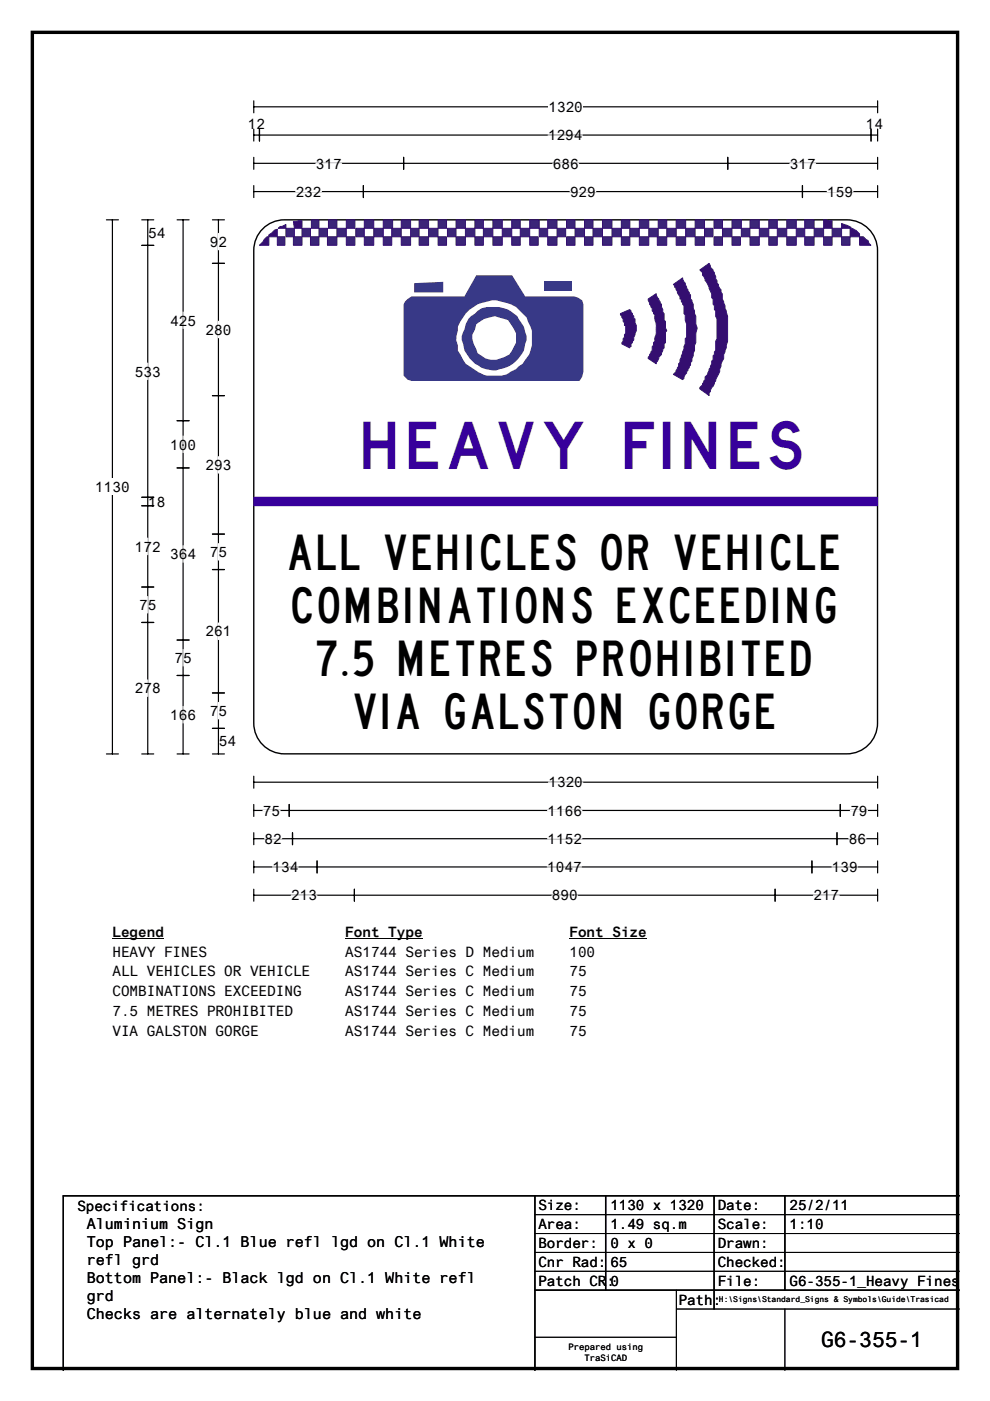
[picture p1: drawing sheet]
<svg xmlns="http://www.w3.org/2000/svg" width="210mm" height="297mm" viewBox="0 0 210 297" stroke-linecap="round" stroke-linejoin="round" font-family="sans-serif">
<path d="M6.9 6.9h196.1v283.3h-196.1z" fill="none" stroke="#000" stroke-width=".72"/>
<path d="M53.8 22.6h132.3M53.8 21.4v2.5M186.1 21.4v2.5" fill="none" stroke="#000" stroke-width=".25"/>
<path d="M116.3 20.9h7.3v3.5h-7.3z" fill="#fff"/>
<g fill="none" stroke="#000" stroke-width=".25">
<path d="M53.8 28.6h132.3M53.8 27.4v2.5M53.8 33.4v2.5M53.8 39.3v2.6M53.8 34.6h132.3M55 27.4v2.5M77 39.3v2.6M85.6 33.4v2.5M154.3 33.4v2.5M170.1 39.3v2.6M184.7 27.4v2.5M186.1 27.4v2.5"/>
<path d="M186.1 33.4v2.5M186.1 39.3v2.6M22.6 46.6h2.5M23.8 46.6v113.3M53.8 40.6h132.3M22.6 159.9h2.5M53.8 164.6v2.5M53.8 170.6v2.5M53.8 176.6v2.5M53.8 165.8h132.3M53.8 171.8h132.3M53.8 177.8h132.3"/>
<path d="M61.3 170.6v2.5M62 176.6v2.5M177.5 176.6v2.5M178.2 170.6v2.5M186.1 164.6v2.5M186.1 170.6v2.5M186.1 176.6v2.5M53.8 182.5v2.6M53.8 188.5v2.6M53.8 183.8h132.3M53.8 189.8h132.3M67.2 182.5v2.6"/>
<path d="M75.1 188.5v2.6M164.3 188.5v2.6M172.1 182.5v2.6M186.1 182.5v2.6M186.1 188.5v2.6"/>
</g>
<g fill="none" stroke="#fff" stroke-width=".25">
<path d="M67 34.6h5.4M116.2 28.6h7.3M117.2 34.6h5.5M167.5 34.6h5.4M62.7 40.6h5.5M120.9 40.6h5.4M175.4 40.6h5.4M55.8 171.8h3.6M56.1 177.8h3.6M116.1 171.8h7.3M116.1 177.8h7.3M116.3 165.8h7.3"/>
<path d="M180 177.8h3.6M180.3 171.8h3.6M57.8 183.8h5.4M61.7 189.8h5.5M116 183.8h7.3M117 189.8h5.5M172.5 189.8h5.4M176.4 183.8h5.4"/>
</g>
<path d="M20.2 101.5h7.3v3.5h-7.3z" fill="#fff"/>
<g fill="none" stroke="#000" stroke-width=".25">
<path d="M30.1 46.6h2.5M30.1 52h2.5M31.3 46.6v113.3M37.5 46.6h2.6M38.8 46.6v113.3M45 46.6h2.6M45 55.8h2.6M46.3 46.6v113.3M37.5 89.2h2.6M37.5 99.2h2.6M45 83.9h2.6M30.1 105.4h2.5"/>
<path d="M30.1 107.2h2.5M45 113.2h2.6M30.1 124.5h2.5M30.1 132h2.5M37.5 135.7h2.6M45 120.8h2.6M30.1 159.9h2.5M37.5 159.9h2.6M37.5 143.2h2.6M45 159.9h2.6M45 146.9h2.6M45 154.4h2.6"/>
</g>
<g fill="none" stroke="#fff" stroke-width=".25">
<path d="M46.3 49.5v3.5M31.3 77v3.5M38.8 66.2v3.4M46.3 68.1v3.5M38.8 92.5v3.4M46.3 96.8v3.5M31.3 114.1v3.5M38.8 115.7v3.5M46.3 115.3v3.4M31.3 126.5v3.5M38.8 137.7v3.5M46.3 132.1v3.5"/>
<path d="M31.3 144.2v3.5M38.8 149.8v3.5M46.3 148.9v3.5"/>
</g>
<path d="M23.8 195.8h11v3.5h-11z" fill="#fff"/>
<path d="M23.8 199h11" fill="none" stroke="#000" stroke-width=".21"/>
<path d="M73.2 195.8h16.4v3.5h-16.4z" fill="#fff"/>
<path d="M73.2 199h16.4" fill="none" stroke="#000" stroke-width=".21"/>
<path d="M120.7 195.8h16.4v3.5h-16.4z" fill="#fff"/>
<path d="M120.7 199h16.4" fill="none" stroke="#000" stroke-width=".21"/>
<g fill="#fff">
<path d="M23.8 200h20.1v3.5h-20.1z"/>
<path d="M73.2 200h40v3.5h-40z"/>
<path d="M120.7 200h5.5v3.5h-5.5z"/>
<path d="M23.8 204.2h41.9v3.5h-41.9z"/>
<path d="M73.2 204.2h40v3.5h-40z"/>
<path d="M120.7 204.2h3.7v3.5h-3.7z"/>
<path d="M23.8 208.4h40.1v3.5h-40.1z"/>
<path d="M73.2 208.4h40v3.5h-40z"/>
<path d="M120.7 208.4h3.7v3.5h-3.7z"/>
<path d="M23.8 212.6h38.3v3.4h-38.3z"/>
<path d="M73.2 212.6h40v3.4h-40z"/>
<path d="M120.7 212.6h3.7v3.4h-3.7z"/>
<path d="M23.8 216.7h31v3.5h-31z"/>
<path d="M73.2 216.7h40v3.5h-40z"/>
<path d="M120.7 216.7h3.7v3.5h-3.7z"/>
</g>
<path d="M56 48.2a6.5 6.5 0 0 1 4.3-1.6h119.2a6.5 6.5 0 0 1 6.6 6.5v100.2a6.5 6.5 0 0 1-6.6 6.5h-119.2a6.5 6.5 0 0 1-6.5-6.5v-100.2a6.5 6.5 0 0 1 2.2-4.9z" fill-rule="evenodd" fill="#fff" stroke="#fff" stroke-width=".21"/>
<path d="M56 48.2a6.5 6.5 0 0 1 4.3-1.6h119.2a6.5 6.5 0 0 1 6.6 6.5v100.2a6.5 6.5 0 0 1-6.6 6.5h-119.2a6.5 6.5 0 0 1-6.5-6.5v-100.2a6.5 6.5 0 0 1 2.2-4.9z" fill="none" stroke="#000" stroke-width=".3"/>
<path d="M98.7 63.7l.9-.6a7.4 7.4 0 0 1 8.7-1.4l1.1 .6 .6 .8 .8 .6 .9 .8 1.1 2.8v3.4l-.6 1.7-1.4 1.9-.8 .6a5.2 5.2 0 0 1-3.7 2h-3.1l-1.9-.6-.9-.9-.8-.2a12.5 12.5 0 0 1-2.5-3.7v-.8l-.3-1.1v-.6l.3 1.7-.3-1.1v-1.2l.3-.8v-1.1z" fill-rule="evenodd" fill="#ce6c1b"/>
<path d="M99.9 64.2l1.4-1.1 1.9-.8a7.5 7.5 0 0 1 6.5 1.9l1.4 2.3 .6 2.2v.9l-.3 .8a7.1 7.1 0 0 1-2.3 3.6l-.8 .9-3.1 .8h-.8l-1.4-.3-1.7-.5-1.7-1.4-1.1-2-.3-1.1a2.8 2.8 0 0 1 0-2.5l.5-2z" fill-rule="evenodd" fill="#fff"/>
<path d="M101 66.2a4.9 4.9 0 0 1 7.3-.3 3.9 3.9 0 0 1 .5 5.1l-.2 .8-.6 .6-2 1.1h-1.9l-2-.6-.8-.8-.3-.9a3.5 3.5 0 0 1-.3-4.2z" fill-rule="evenodd" fill="#ce6c1b"/>
<path d="M86.4 63.4l.8-.6h11.3l2.5-4.4h7.6l2.8 4.4h10.4l.8 .3 .8 .6 .3 .8v14.3l-.3 1.1-.5 .9h-35.7l-.8-.3-.8-.8v-15.2z" fill-rule="evenodd" fill="#383987"/>
<path d="M99.6 65.6a9.3 9.3 0 0 1 5.6-1.9 14.2 14.2 0 0 1 4.2 1.4 8.3 8.3 0 0 1 2.8 10.1l-1.4 1.9-1.4 1.2-2 1.1-1.1 .3h-3.1l-1.4-.6-1.8-1.2a4 4 0 0 1-2.4-2.7l-.5-.9v-1.1l-.3-1.1v-.3l.3 1.4-.3-1.1 .3-2.8a12.5 12.5 0 0 1 2.5-3.7z" fill-rule="evenodd" fill="#fff"/>
<path d="M99.9 67l1.4-1.1a6.5 6.5 0 0 1 6.4-.3l2 1.4 1.4 2.3 .6 1.9v.9l-.3 .8a6.1 6.1 0 0 1-2.4 4 8.2 8.2 0 0 1-4.6 1.6 7.7 7.7 0 0 1-5.9-4.2l-.3-1.4a2.98 2.98 0 0 1 .3-3.1l.2-1.1 .6-1.1z" fill-rule="evenodd" fill="#383987"/>
<path d="M101 68.7a6.5 6.5 0 0 1 3.9-1.7l2.8 .9 .6 .8a4.1 4.1 0 0 1 .3 5.6l-.6 .9a7.6 7.6 0 0 1-3.9 1.1l-1.1-.3-1.7-1.1-.3-.9a3.5 3.5 0 0 1-.3-4.2z" fill-rule="evenodd" fill="#fff"/>
<path d="M87.8 60l6.2-.2v2.2h-6.2z" fill-rule="evenodd" fill="#383987"/>
<path d="M115.3 59.8h5.9v1.9h-5.9z" fill="#383987"/>
<g fill="#340e70" stroke="#340e70" stroke-width=".21">
<path d="M131.6 66.5l1.9-.9 .9 1.4v.6h.2v.8l.3 .6v1.1l-.5 1.4v.6l-.6 .8v.6h-.3v.3l-1.7-.9v-.3l.3-.2v-.6l.3-.3v-.5l.3-.3v-1.7h-.3v-.6l-.3-.2v-.6l-.5-.8z" fill-rule="evenodd"/>
<path d="M137.4 63.4l1.7-1.1 .6 1.4 .6 .8 .2 1.7 .3 .3v1.4l.3 .3v1.4l.3 .5-.3 .3v2.2l-.3 .3v.9l-.3 .2-.2 1.2-.6 .5-.6 1.4-1.7-1.1v-.3l.9-1.4v-.8l.3-.3v-.6l.3-.2v-.9a6.9 6.9 0 0 0-.1-4.1l.1-.6-.6-.9v-.5l-.6-.9z" fill-rule="evenodd"/>
<path d="M142.8 60.3l1.9-1.4 .3 .9 .3 .2 .3 1.2 .8 1.3v.9l.3 .3 .3 .8v.9l.5 1.6v1.7l.3 .9-.3 1.1v1.9l-.2 .6v1.1l-.6 1.7v.6l-.3 .3v.5l-.3 .3v.3l-.5 .8v.3l-.6 .8v.3l-.3 .3-1.9-1.1 .5-.6v-.3l.6-.8v-.6l.3-.2v-.6l.8-2.3v-.5l.3-.6v-1.1l.3-.3v-2.8l-.3-.8v-1.1l-.3-.3v-1.7l-.5-.8v-.6h-.3v-.6z" fill-rule="evenodd"/>
<path d="M148.4 57.2l1.9-1.4 .3 .9 .6 .5v.3l.3 .3 .2 .8v.6l.3 .3v.5l.3 .3v.3l.6 .8v.6l.2 .3v1.1l.6 1.4v.6l.6 1.6v5.4l-.3 .8v.6l-.6 1.4v.8l-.5 1.1a9.2 9.2 0 0 1-1.4 3.9v.3l-1.2 2v.6l-1.9-1.5v-.2l.5-.6 .3-.8 .3-.3v-.6l.6-.5 .2-1.1 .3-.3 .3-.9v-.5l.3-.3v-.9l.3-.2v-.6l.2-.3v-1.9l.3-.6v-4.2l-.3-.6v-1.1l-.2-.3v-.8l-.3-.3v-1.1l-.3-.3v-.8l-.6-1.4-.8-1.4-.3-.9-.3-.2v-.6z" fill-rule="evenodd"/>
</g>
<g fill="#3b2578" stroke="#340e70" stroke-width=".21">
<path d="M66 46.6h1.6v1.8h-1.6z" fill-rule="evenodd"/>
<path d="M69.6 46.6h1.8v1.8h-1.8z" fill-rule="evenodd"/>
<path d="M73.4 46.6h1.8v1.8h-1.8z" fill-rule="evenodd"/>
<path d="M77.2 46.6h2v1.8h-2z" fill-rule="evenodd"/>
<path d="M81.3 46.6h1.9v1.8h-1.9z" fill-rule="evenodd"/>
<path d="M85.1 46.6h2v1.8h-2z" fill-rule="evenodd"/>
<path d="M88.9 46.6h2v1.8h-2z" fill-rule="evenodd"/>
<path d="M92.9 46.6h1.8v1.8h-1.8z" fill-rule="evenodd"/>
<path d="M96.7 46.6h2v1.8h-2z" fill-rule="evenodd"/>
<path d="M100.7 46.6h1.8v1.8h-1.8z" fill-rule="evenodd"/>
<path d="M104.5 46.6h2v1.8h-2z" fill-rule="evenodd"/>
<path d="M108.5 46.6h1.8v1.8h-1.8z" fill-rule="evenodd"/>
<path d="M112.3 46.6h2v1.8h-2z" fill-rule="evenodd"/>
<path d="M116.1 46.6h2v1.8h-2z" fill-rule="evenodd"/>
<path d="M120.1 46.6h1.8v1.8h-1.8z" fill-rule="evenodd"/>
<path d="M123.9 46.6h1.8v1.8h-1.8z" fill-rule="evenodd"/>
<path d="M127.7 46.6h2.1v1.8h-2.1z" fill-rule="evenodd"/>
<path d="M131.7 46.6h1.8v1.8h-1.8z" fill-rule="evenodd"/>
<path d="M135.6 46.6h2v1.8h-2z" fill-rule="evenodd"/>
<path d="M139.6 46.6h1.8v1.8h-1.8z" fill-rule="evenodd"/>
<path d="M143.4 46.6h2v1.8h-2z" fill-rule="evenodd"/>
<path d="M147.4 46.6h2v1.8h-2z" fill-rule="evenodd"/>
<path d="M151.4 46.6h1.8v1.8h-1.8z" fill-rule="evenodd"/>
<path d="M155.2 46.6h2v1.8h-2z" fill-rule="evenodd"/>
<path d="M159 46.6h2v1.8h-2z" fill-rule="evenodd"/>
<path d="M163 46.6h1.8v1.8h-1.8z" fill-rule="evenodd"/>
<path d="M166.8 46.6h2v1.8h-2z" fill-rule="evenodd"/>
<path d="M170.6 46.6h2v1.8h-2z" fill-rule="evenodd"/>
<path d="M60.6 48.4h1.8v1.8h-1.8z" fill-rule="evenodd"/>
<path d="M64 48.4h1.8v1.8h-1.8z" fill-rule="evenodd"/>
<path d="M71.4 48.4h2v1.8h-2z" fill-rule="evenodd"/>
<path d="M75.4 48.4h1.8v1.8h-1.8z" fill-rule="evenodd"/>
<path d="M79.2 48.4h2.1v1.8h-2.1z" fill-rule="evenodd"/>
<path d="M83.1 48.4h2v1.8h-2z" fill-rule="evenodd"/>
<path d="M87.1 48.4h1.8v1.8h-1.8z" fill-rule="evenodd"/>
<path d="M90.9 48.4h2v1.8h-2z" fill-rule="evenodd"/>
<path d="M94.9 48.4h1.8v1.8h-1.8z" fill-rule="evenodd"/>
<path d="M98.7 48.4h2v1.8h-2z" fill-rule="evenodd"/>
<path d="M102.5 48.4h2v1.8h-2z" fill-rule="evenodd"/>
<path d="M106.5 48.4h2v1.8h-2z" fill-rule="evenodd"/>
<path d="M110.3 48.4h2v1.8h-2z" fill-rule="evenodd"/>
<path d="M114.3 48.4h1.8v1.8h-1.8z" fill-rule="evenodd"/>
<path d="M118.1 48.4h1.8v1.8h-1.8z" fill-rule="evenodd"/>
<path d="M121.9 48.4h2v1.8h-2z" fill-rule="evenodd"/>
<path d="M125.7 48.4h2v1.8h-2z" fill-rule="evenodd"/>
<path d="M129.8 48.4h1.9v1.8h-1.9z" fill-rule="evenodd"/>
<path d="M133.5 48.4h2.1v1.8h-2.1z" fill-rule="evenodd"/>
<path d="M137.6 48.4h2v1.8h-2z" fill-rule="evenodd"/>
<path d="M141.4 48.4h2v1.8h-2z" fill-rule="evenodd"/>
<path d="M145.4 48.4h2v1.8h-2z" fill-rule="evenodd"/>
<path d="M149.4 48.4h1.8v1.8h-1.8z" fill-rule="evenodd"/>
<path d="M153.2 48.4h2v1.8h-2z" fill-rule="evenodd"/>
<path d="M157.2 48.4h1.8v1.8h-1.8z" fill-rule="evenodd"/>
<path d="M161 48.4h2v1.8h-2z" fill-rule="evenodd"/>
<path d="M164.8 48.4h2v1.8h-2z" fill-rule="evenodd"/>
<path d="M168.8 48.4h1.8v1.8h-1.8z" fill-rule="evenodd"/>
<path d="M172.6 48.4h2v1.8h-2z" fill-rule="evenodd"/>
<path d="M176.4 48.4h2v1.8h-2z" fill-rule="evenodd"/>
<path d="M58.8 50.2h1.6v1.8h-1.6z" fill-rule="evenodd"/>
<path d="M62.2 50.2h1.8v1.8h-1.8z" fill-rule="evenodd"/>
<path d="M65.8 50.2h1.8v1.8h-1.8z" fill-rule="evenodd"/>
<path d="M69.4 50.2h2v1.8h-2z" fill-rule="evenodd"/>
<path d="M73.4 50.2h1.8v1.8h-1.8z" fill-rule="evenodd"/>
<path d="M77.2 50.2h2v1.8h-2z" fill-rule="evenodd"/>
<path d="M81.3 50.2h1.8v1.8h-1.8z" fill-rule="evenodd"/>
<path d="M85.1 50.2h2v1.8h-2z" fill-rule="evenodd"/>
<path d="M88.9 50.2h2v1.8h-2z" fill-rule="evenodd"/>
<path d="M92.9 50.2h1.8v1.8h-1.8z" fill-rule="evenodd"/>
<path d="M96.7 50.2h2v1.8h-2z" fill-rule="evenodd"/>
<path d="M100.7 50.2h1.8v1.8h-1.8z" fill-rule="evenodd"/>
<path d="M104.5 50.2h2v1.8h-2z" fill-rule="evenodd"/>
<path d="M108.5 50.2h1.8v1.8h-1.8z" fill-rule="evenodd"/>
<path d="M112.3 50.2h1.8v1.8h-1.8z" fill-rule="evenodd"/>
<path d="M116.1 50.2h2v1.8h-2z" fill-rule="evenodd"/>
<path d="M120.1 50.2h1.8v1.8h-1.8z" fill-rule="evenodd"/>
<path d="M123.9 50.2h1.8v1.8h-1.8z" fill-rule="evenodd"/>
<path d="M127.7 50.2h2.1v1.8h-2.1z" fill-rule="evenodd"/>
<path d="M131.7 50.2h1.8v1.8h-1.8z" fill-rule="evenodd"/>
<path d="M135.6 50.2h2v1.8h-2z" fill-rule="evenodd"/>
<path d="M139.4 50.2h2v1.8h-2z" fill-rule="evenodd"/>
<path d="M143.4 50.2h2v1.8h-2z" fill-rule="evenodd"/>
<path d="M147.4 50.2h2v1.8h-2z" fill-rule="evenodd"/>
<path d="M151.4 50.2h1.8v1.8h-1.8z" fill-rule="evenodd"/>
<path d="M155.2 50.2h1.8v1.8h-1.8z" fill-rule="evenodd"/>
<path d="M159 50.2h2v1.8h-2z" fill-rule="evenodd"/>
<path d="M163 50.2h1.8v1.8h-1.8z" fill-rule="evenodd"/>
<path d="M166.8 50.2h2v1.8h-2z" fill-rule="evenodd"/>
<path d="M170.6 50.2h2v1.8h-2z" fill-rule="evenodd"/>
<path d="M174.6 50.2h1.8v1.8h-1.8z" fill-rule="evenodd"/>
<path d="M178.4 50.2h1.8v1.8h-1.8z" fill-rule="evenodd"/>
<path d="M67.6 48.4h1.8v1.8h-1.8z" fill-rule="evenodd"/>
</g>
<g fill="#340e70" stroke="#340e70" stroke-width=".21">
<path d="M56 50.8l.6-.6h.4v1.8h-2z" fill-rule="evenodd"/>
<path d="M57 49.8l1.2-1 .6-.2v1.6h-1.8z" fill-rule="evenodd"/>
<path d="M59.2 48.2l1.4-.6v.8h-1.6z" fill-rule="evenodd"/>
<path d="M62.2 47l1.8-.2v1.6h-1.6z" fill-rule="evenodd"/>
<path d="M174.6 46.6l1.8 .2v1.6h-1.8z" fill-rule="evenodd"/>
<path d="M178.4 47.4l2 .8-.2 .2h-1.8z" fill-rule="evenodd"/>
<path d="M180.2 48.4h.4l.8 .4 .8 .8v.6h-2z" fill-rule="evenodd"/>
<path d="M182.2 50.2h.8l1 .8 .2 .6 .4 .4h-2.4z" fill-rule="evenodd"/>
</g>
<path d="M53.8 105.5h132.3v1.7h-132.3z" fill="#37009b"/>
<path d="M53.8 105.4h132.3v1.8h-132.3z" fill="none" stroke="#37009b" stroke-width=".21"/>
<path d="M113.4 253.5v37M128.4 253.5v20M151.4 253.5v24M166.4 253.5v20M203.4 253.5h-190v37M113.4 273.5h90" fill="none" stroke="#000" stroke-width=".3"/>
<path d="M113.4 257.5h90M113.4 261.5h90M113.4 265.5h90M113.4 269.5h90M143.4 277.5h60M143.4 273.5v17M166.4 277.5v13M113.4 283.5h30" fill="none" stroke="#000" stroke-width=".21"/>
<text font-size="10" fill="#37009b" x="77" y="99.4">HEAVY FINES</text>
<g font-size="7.5">
<text x="61.3" y="120.9">ALL VEHICLES OR VEHICLE</text>
<text x="62" y="132.1">COMBINATIONS EXCEEDING</text>
<text x="67.2" y="143.4">7.5 METRES PROHIBITED</text>
<text x="75.1" y="154.6">VIA GALSTON GORGE</text>
</g>
<text font-size="4.5" x="174.1" y="285.6">G6-355-1</text>
<g font-size="3.2">
<text x="18.4" y="260.5">Aluminium Sign</text>
<text x="18.4" y="264.4">Top Panel:- Cl.1 Blue refl lgd on Cl.1 White</text>
<text x="18.4" y="268.2">refl grd</text>
<text x="18.4" y="272">Bottom Panel:- Black lgd on Cl.1 White refl</text>
<text x="18.4" y="275.9">grd</text>
<text x="18.4" y="279.7">Checks are alternately blue and white</text>
</g>
<g font-size="3">
<text x="116.3" y="23.8">1320</text>
<text x="52.6" y="27.3">12</text>
<text x="116.2" y="29.8">1294</text>
<text x="183.6" y="27.3">14</text>
<text x="67" y="35.8">317</text>
<text x="117.2" y="35.8">686</text>
<text x="167.5" y="35.8">317</text>
<text x="62.7" y="41.7">232</text>
<text x="120.9" y="41.7">929</text>
<text x="175.4" y="41.7">159</text>
<text x="31.4" y="50.4">54</text>
<text x="44.5" y="52.3">92</text>
<text x="36.1" y="69">425</text>
<text x="43.6" y="71">280</text>
<text x="28.6" y="79.8">533</text>
<text x="36.1" y="95.3">100</text>
<text x="43.6" y="99.7">293</text>
<text x="20.2" y="104.4">1130</text>
<text x="31.4" y="107.4">18</text>
<text x="28.6" y="116.9">172</text>
<text x="36.1" y="118.6">364</text>
<text x="44.5" y="118.1">75</text>
<text x="29.5" y="129.3">75</text>
<text x="43.6" y="134.9">261</text>
<text x="37" y="140.6">75</text>
<text x="28.6" y="147">278</text>
<text x="36.1" y="152.6">166</text>
<text x="44.5" y="151.8">75</text>
<text x="46.4" y="158.3">54</text>
<text x="116.3" y="167">1320</text>
<text x="55.8" y="173">75</text>
<text x="116.1" y="173">1166</text>
<text x="180.3" y="173">79</text>
<text x="56.1" y="178.9">82</text>
<text x="116.1" y="178.9">1152</text>
<text x="180" y="178.9">86</text>
<text x="57.8" y="184.9">134</text>
<text x="116" y="184.9">1047</text>
<text x="176.4" y="184.9">139</text>
<text x="61.7" y="190.9">213</text>
<text x="117" y="190.9">890</text>
<text x="172.5" y="190.9">217</text>
<text x="23.8" y="198.6">Legend</text>
<text x="23.8" y="202.8">HEAVY FINES</text>
<text x="73.2" y="198.6">Font Type</text>
<text x="73.2" y="202.8">AS1744 Series D Medium</text>
<text x="120.7" y="198.6">Font Size</text>
<text x="120.7" y="202.8">100</text>
<text x="23.8" y="207">ALL VEHICLES OR VEHICLE</text>
<text x="73.2" y="207">AS1744 Series C Medium</text>
<text x="120.7" y="207">75</text>
<text x="23.8" y="211.2">COMBINATIONS EXCEEDING</text>
<text x="23.8" y="215.4">7.5 METRES PROHIBITED</text>
<text x="73.2" y="211.2">AS1744 Series C Medium</text>
<text x="73.2" y="215.4">AS1744 Series C Medium</text>
<text x="120.7" y="211.2">75</text>
<text x="120.7" y="215.4">75</text>
<text x="23.8" y="219.6">VIA GALSTON GORGE</text>
<text x="73.2" y="219.6">AS1744 Series C Medium</text>
<text x="120.7" y="219.6">75</text>
<text x="16.4" y="256.9">Specifications:</text>
<text x="114.2" y="256.6">Size:</text>
<text x="129.4" y="256.6">1130 x 1320</text>
<text x="152.2" y="256.6">Date:</text>
<text x="167.4" y="256.6">25/2/11</text>
<text x="114.2" y="260.6">Area:</text>
<text x="129.4" y="260.6">1.49 sq.m</text>
<text x="152.2" y="260.6">Scale:</text>
<text x="167.4" y="260.6">1:10</text>
<text x="114.2" y="264.6">Border:</text>
<text x="114.2" y="268.6">Cnr Rad:</text>
<text x="129.4" y="264.6">0 x 0</text>
<text x="129.4" y="268.6">65</text>
<text x="152.2" y="264.6">Drawn:</text>
<text x="152.2" y="268.6">Checked:</text>
<text x="114.2" y="272.6">Patch CR:0</text>
<text x="152.2" y="272.6">File:</text>
<text x="167.4" y="272.6">G6-355-1_Heavy Fines</text>
<text x="143.9" y="276.6">Path:</text>
</g>
<g font-size="1.9">
<text x="120.6" y="286.3">Prepared using</text>
<text x="123.9" y="288.6">TraSiCAD</text>
</g>
<text font-size="1.7" x="152.4" y="276.1">H:\Signs\Standard_Signs &amp; Symbols\Guide\Trasicad</text>
</svg>
